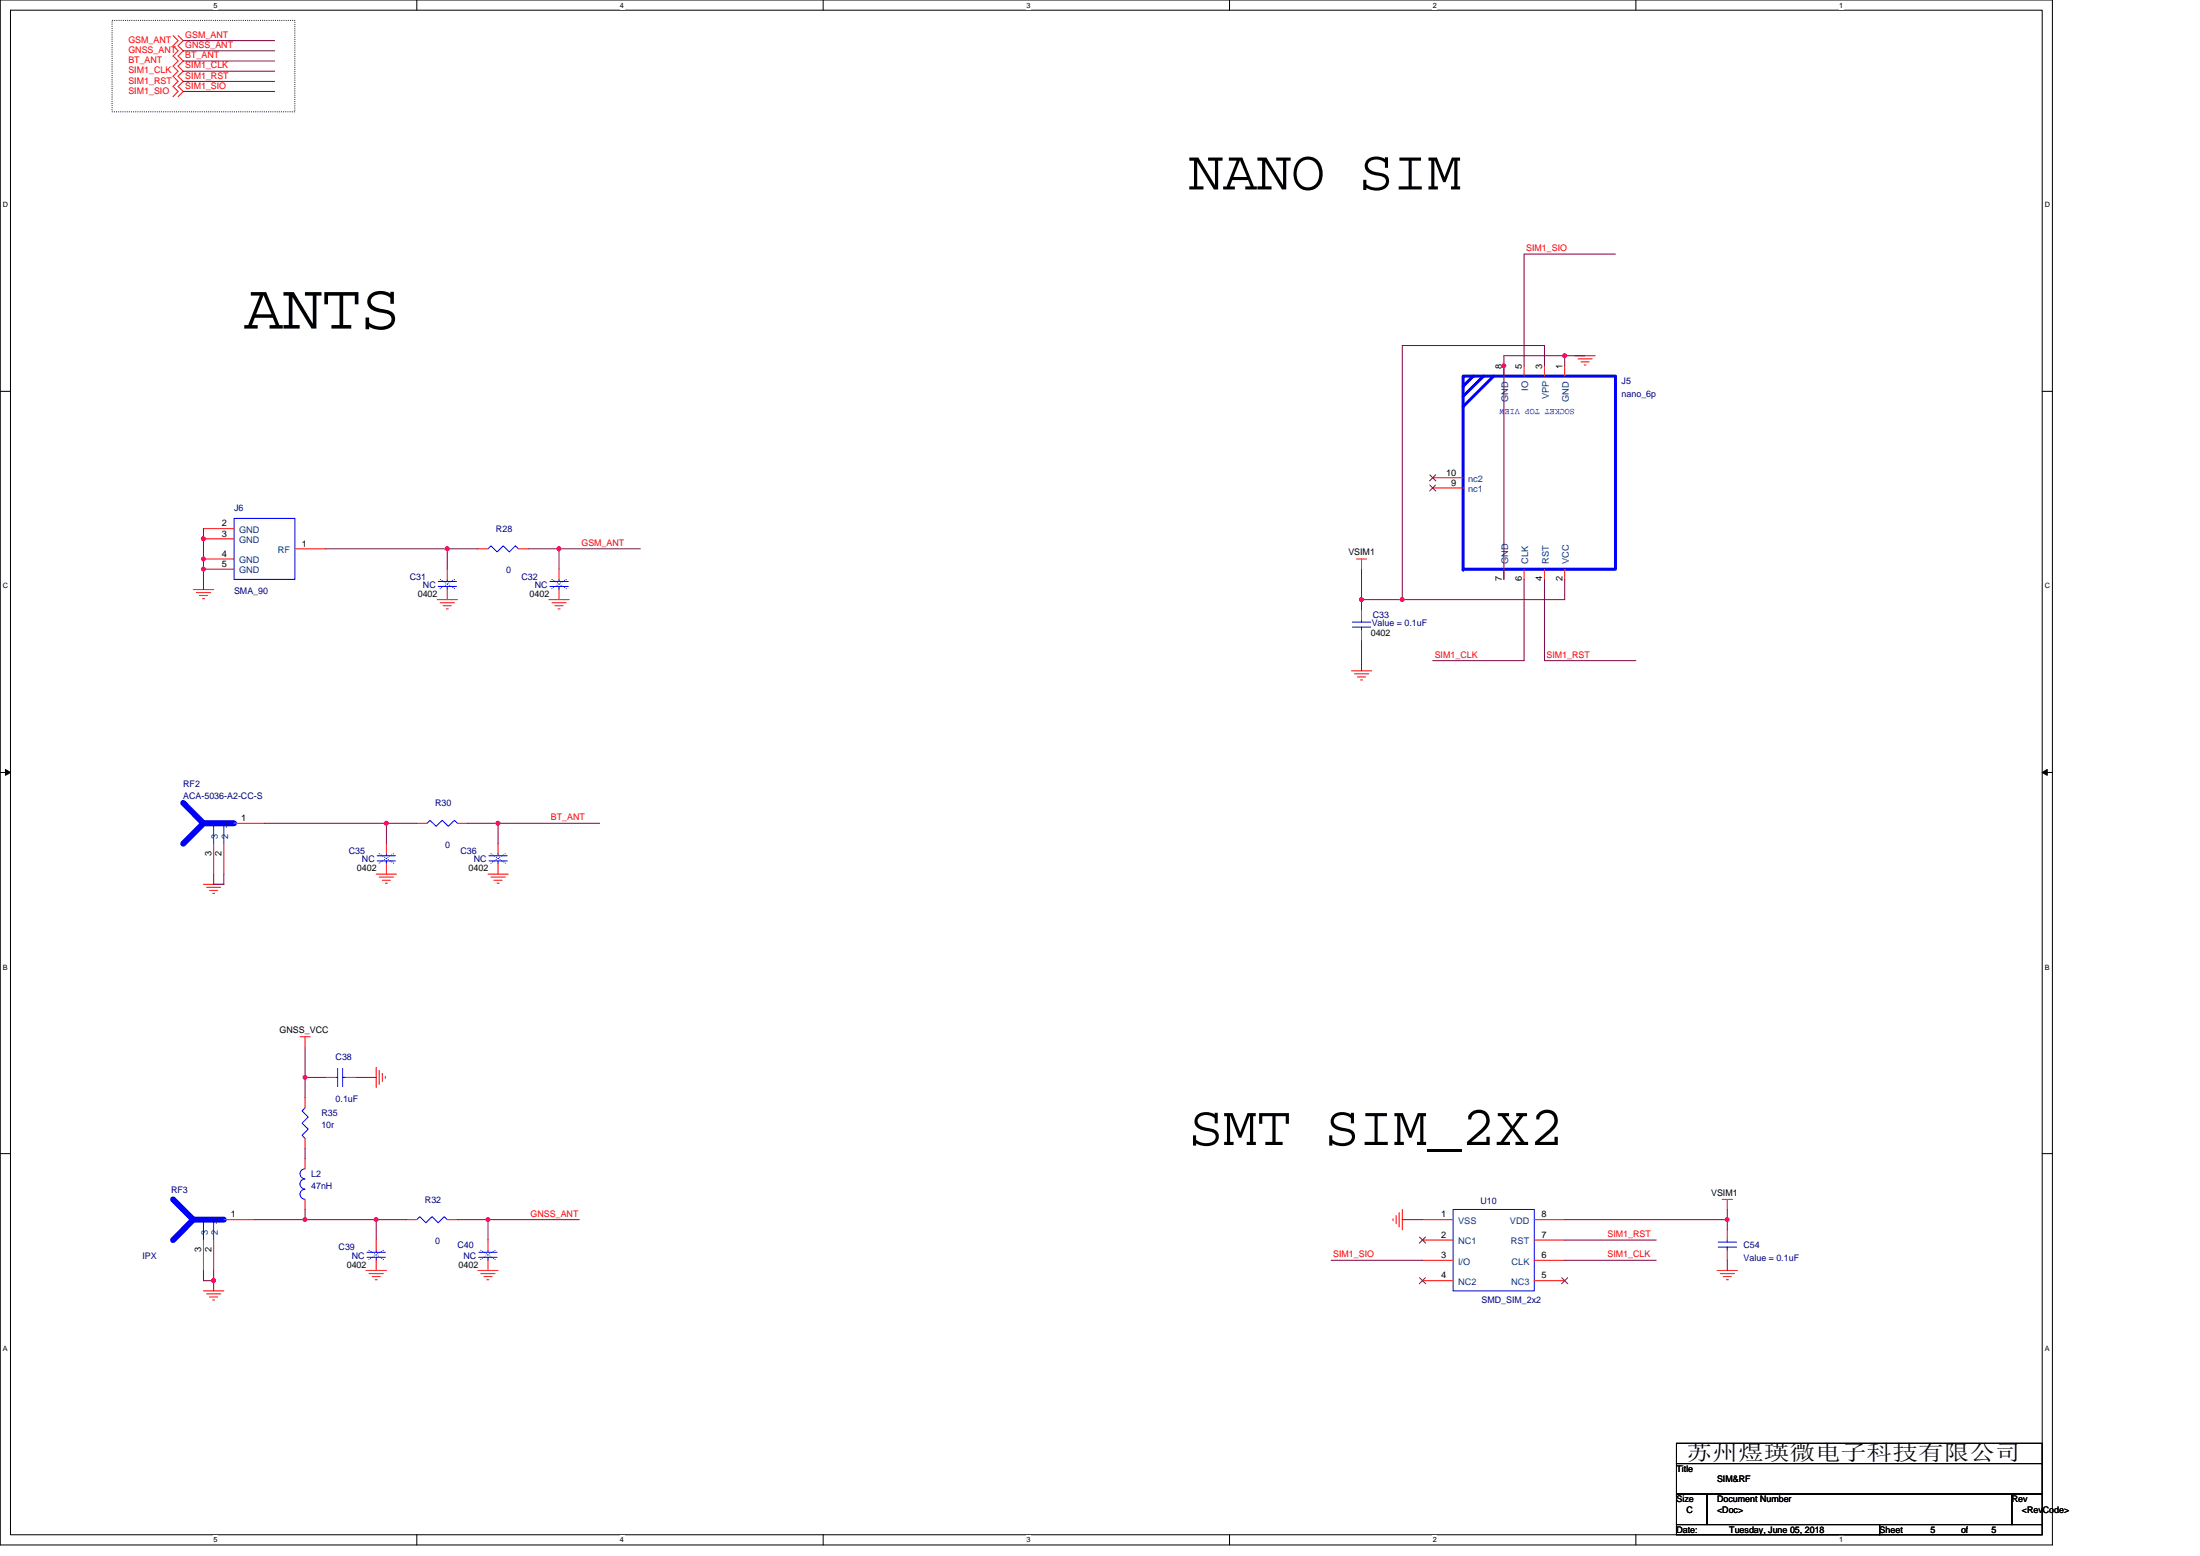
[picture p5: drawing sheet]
<svg xmlns="http://www.w3.org/2000/svg" width="297mm" height="210mm" viewBox="0 0 297 210" stroke-linecap="round" stroke-linejoin="round" font-family="sans-serif">
<path d="M0 0h277.1v208.5h-277.1zM1.4 1.4h274.3v205.7h-274.3z" fill="none" stroke="#000" stroke-width=".14"/>
<g fill="#fff">
<path d="M28.8 .1h.6v1.1h-.6z"/>
<path d="M28.8 207.3h.6v1.1h-.6z"/>
</g>
<path d="M56.3 0v1.4M56.3 207.1v1.4" fill="none" stroke="#000" stroke-width=".14"/>
<g fill="#fff">
<path d="M83.7 .1h.6v1.1h-.6z"/>
<path d="M83.7 207.3h.6v1.1h-.6z"/>
</g>
<path d="M111.1 0v1.4M111.1 207.1v1.4" fill="none" stroke="#000" stroke-width=".14"/>
<g fill="#fff">
<path d="M138.6 .1h.5v1.1h-.5z"/>
<path d="M138.6 207.3h.5v1.1h-.5z"/>
</g>
<path d="M166 0v1.4M166 207.1v1.4" fill="none" stroke="#000" stroke-width=".14"/>
<g fill="#fff">
<path d="M193.4 .1h.6v1.1h-.6z"/>
<path d="M193.4 207.3h.6v1.1h-.6z"/>
</g>
<path d="M220.9 0v1.4M220.9 207.1v1.4" fill="none" stroke="#000" stroke-width=".14"/>
<g fill="#fff">
<path d="M248.3 .1h.6v1.1h-.6z"/>
<path d="M248.3 207.3h.6v1.1h-.6z"/>
<path d="M.4 27.1h.7v1.1h-.7z"/>
<path d="M276.1 27.1h.7v1.1h-.7z"/>
<path d="M.4 78.5h.7v1.1h-.7z"/>
<path d="M276.1 78.5h.7v1.1h-.7z"/>
</g>
<path d="M0 52.8h1.4M275.7 52.8h1.4" fill="none" stroke="#000" stroke-width=".14"/>
<g fill="#fff">
<path d="M.4 130h.7v1.1h-.7z"/>
<path d="M276.1 130h.7v1.1h-.7z"/>
</g>
<path d="M0 104.2h1.4M275.7 104.2h1.4" fill="none" stroke="#000" stroke-width=".14"/>
<path d="M.7 103.8l.7 .4-.7 .4zM275.7 104.2l.7-.4v.8z" fill="#000" stroke="#000" stroke-width=".14"/>
<g fill="#fff">
<path d="M.4 181.4h.7v1.1h-.7z"/>
<path d="M276.1 181.4h.7v1.1h-.7z"/>
</g>
<path d="M0 155.7h1.4M275.7 155.7h1.4M226.4 194.8h49.3v2.7h-49.3zM226.4 197.5h49.3v4.1h-49.3zM226.4 201.6h4.1v4.1h-4.1zM226.4 205.7h27.4v1.4h-27.4zM230.5 201.6h41.1v4.1h-41.1zM253.8 205.7h21.9v1.4h-21.9zM271.6 201.6h4.1v4.1h-4.1z" fill="none" stroke="#000" stroke-width=".14"/>
<path d="M15.1 2.8h24.7v12.3h-24.7z" fill="none" stroke="#000" stroke-width=".14" stroke-dasharray="0 .3"/>
<g fill="none" stroke="#f00" stroke-width=".14">
<path d="M23.4 4.8l.6 .7-.6 .7 .6 .7-.6 .7 .6 .6-.6 .7 .6 .7-.6 .7 .6 .7-.6 .7 .6 .6-.6 .7M24 4.8l.7 .7-.7 .7 .7 .7-.7 .7 .7 .6-.7 .7 .7 .7-.7 .7 .7 .7-.7 .7 .7 .6-.7 .7M212.6 48h2.8M213.1 48.4h1.9M213.5 48.8h1.1M213.9 49.3h.2M26.1 79.6h2.7M26.5 80h1.9M183.2 75.4h1.3M183.8 75.4v1.4M26.9 80.4h1.1M27.3 80.8h.3"/>
<path d="M59 80.9h2.8M59.4 81.3h2M59.8 81.7h1.1M60.3 82.2h.2M74.1 80.9h2.8M74.5 81.3h2M74.9 81.7h1.1M75.4 82.2h.2M182.5 90.5h2.7M182.9 90.9h1.9M183.3 91.4h1.1M183.7 91.8h.3"/>
<path d="M27.5 119.3h2.7M27.9 119.7h1.9M50.8 118h2.7M51.2 118.4h1.9M51.6 118.8h1.1M52 119.2h.3M65.9 118h2.7M66.3 118.4h1.9M66.7 118.8h1.1M67.1 119.2h.3M28.3 120.2h1.1M28.7 120.6h.3"/>
<path d="M40.5 139.9h1.4M41.2 139.9v1.4M43.9 145.4h1.4M46.7 145.4h1.3M50.8 144v2.8M51.2 144.4v1.9M51.6 144.8v1.1M52 145.3v.2M27.5 174.2h2.7M27.9 174.6h1.9M28.3 175h1.1M28.7 175.4h.3"/>
<path d="M49.4 171.5h2.8M49.8 171.9h1.9M50.2 172.3h1.1M50.6 172.7h.3M64.5 171.4h2.7M64.9 171.9h1.9M65.3 172.3h1.1M65.7 172.7h.3M188.1 164.5v.2M188.5 164v1.1M188.9 163.6v2M189.3 163.2v2.8"/>
<path d="M231.8 171.4h2.8M232.3 171.9h1.9M232.5 161.9h1.4M232.7 172.3h1.1M233.1 172.7h.3M233.2 161.9v1.3"/>
</g>
<path d="M45.3 145.4h.3M45.6 144.2v2.4M46.3 145.4h.4M46.3 144.2v2.4" fill="none" stroke="#00f" stroke-width=".14"/>
<path d="M199 56.3h16.4v19.1h-16.4z" fill="#fff"/>
<path d="M197.5 50.8h20.6v26h-20.6zM198.9 50.8l-1.4 1.3M200.3 50.8l-2.8 2.7M201.7 50.8l-4.2 4.1" fill="none" stroke="#00f" stroke-width=".4"/>
<circle cx="197.5" cy="76.8" r=".2" fill="#00f"/>
<g fill="none" stroke="#f00" stroke-width=".14">
<path d="M203 49.4v1.4M205.8 49.4v1.4M208.5 49.4v1.4M211.3 49.4v1.4M27.5 71.3h4.1M27.5 72.7h4.1M27.5 75.4h4.1M27.5 76.8h4.1M39.8 74.1h4.1M60.4 76.8v1.4M60.4 79.6v1.3M64.5 74.1h1.4"/>
<path d="M70 74.1h1.4M75.5 76.8v1.4M75.5 79.6v1.3M193.4 65.8h4.1M193.4 64.5h4.1M203 76.8v1.4M205.8 76.8v1.4M208.5 76.8v1.4M211.3 76.8v1.4M183.8 82.3v1.4M183.8 85v1.4M28.8 113.9v4.1"/>
<path d="M30.2 113.9v4.1M31.6 111.1h4.1M52.2 113.9v1.3M52.2 116.6v1.4M56.3 111.1h1.4M61.8 111.1h1.3M67.2 113.9v1.3M67.2 116.6v1.4M41.2 156.4v1.3M41.2 148.1v1.4M41.2 153.6v1.4M27.5 167.3v4.1"/>
<path d="M28.8 167.3v4.1M30.2 164.6h4.1M41.2 161.9v1.3M50.8 167.3v1.4M50.8 170.1v1.4M54.9 164.6h1.4M60.4 164.6h1.4M65.9 167.3v1.4M65.9 170.1v1.4M192.1 164.6h4.1M192.1 167.3h4.1M192.1 170.1h4.1"/>
<path d="M192.1 172.8h4.1M207.2 164.6h4.1M207.2 167.3h4.1M207.2 170.1h4.1M207.2 172.8h4.1M233.2 166v1.3M233.2 168.7v1.4"/>
</g>
<path d="M193 65.4l.9 .9M193 64.1l.9 .8M193.8 65.4l-.8 .9M193.8 64.1l-.8 .8M191.7 166.9l.8 .9M191.7 172.4l.8 .8M192.5 166.9l-.9 .9M192.5 172.4l-.9 .8M210.9 172.4l.8 .8M211.7 172.4l-.9 .8" fill="none" stroke="#804000" stroke-width=".14"/>
<path d="M24.7 108.4l2.8 2.7-2.8 2.8M27.5 111.1h4.1M23.4 161.9l2.7 2.7-2.7 2.7M26.1 164.6h4.1" fill="none" stroke="#00f" stroke-width=".8"/>
<g fill="none" stroke="#00f" stroke-width=".14">
<path d="M31.6 70h8.2v8.2h-8.2zM59.2 79.1h2.4M59.2 78.5h2.4M60.4 78.2v.3M60.4 79.1v.5M65.9 74.1l.4-.4 .8 .8 .8-.8 .9 .8 .8-.8 .4 .4M74.2 79.1h2.5M74.2 78.5h2.5M75.5 78.2v.3M75.5 79.1v.5M182.6 84.6h2.5M182.6 83.9h2.5"/>
<path d="M183.8 83.7v.2M183.8 84.6v.4M28.8 111.1v2.8M30.2 111.1v2.8M50.9 116.2h2.5M50.9 115.5h2.5M52.2 115.2v.3M52.2 116.2v.4M57.7 111.1l.4-.4 .8 .8 .8-.8 .8 .8 .9-.8 .4 .4M66 116.2h2.5M66 115.5h2.5M67.2 115.2v.3"/>
<path d="M67.2 116.2v.4M41.2 159.1a.68 .68 0 0 0-.7 .7 .68 .68 0 0 0 .7 .7M41.2 157.7a.68 .68 0 0 0-.7 .7 .68 .68 0 0 0 .7 .7M41.2 149.5l-.4 .4 .8 .8-.8 .9 .8 .8-.8 .8 .4 .4M27.5 164.6v2.7M28.8 164.6v2.7M41.2 160.5a.68 .68 0 0 0-.7 .7 .68 .68 0 0 0 .7 .6M49.5 169.7h2.5M49.5 169h2.5M50.8 168.7v.3M50.8 169.7v.4M56.3 164.6l.4-.4 .8 .8 .8-.8 .9 .8 .8-.8 .4 .4"/>
<path d="M64.6 169.7h2.5M64.6 169h2.5M65.9 168.7v.3M65.9 169.7v.4M196.2 163.2h11v11h-11zM232 168.3h2.5M232 167.6h2.5M233.2 167.3v.3M233.2 168.3v.4"/>
</g>
<g fill="none" stroke="#00f" stroke-width=".14" stroke-dasharray="0 .3">
<path d="M59.4 79.4h.1M59.4 78.2l2 1.2M61.4 78.2l-2 1.2M61.4 79.4h.1M74.5 79.4h.1M74.5 78.2l2 1.2M76.5 78.2l-2 1.2M76.5 79.4h.1M51.2 116.5h.1M51.2 115.2l1.9 1.3M53.1 115.2l-1.9 1.3M53.1 116.5h.1"/>
<path d="M66.3 116.5h.1M66.3 115.2l1.9 1.3M68.2 115.2l-1.9 1.3M68.2 116.5h.1M49.8 169.9h.1M49.8 168.7l1.9 1.2M51.7 168.7l-1.9 1.2M51.7 169.9h.1M64.9 169.9h.1M64.9 168.7l1.9 1.2M66.8 168.7l-1.9 1.2M66.8 169.9h.1"/>
</g>
<g fill="none" stroke="#800040" stroke-width=".14">
<path d="M24.7 5.5h12.4M24.7 6.9h12.4M24.7 8.2h12.4M24.7 9.6h12.4M24.7 11h12.4M24.7 12.3h12.4M218.1 34.3h-12.3v15.1M208.5 49.4v-2.8h-19.2v34.3M211.3 48h2.7M211.3 48h-8.3v30.2M211.3 48v1.4M27.5 71.3v8.3"/>
<path d="M43.9 74.1h16.5M60.4 74.1h4.1M60.4 74.1v2.7M71.4 74.1h4.1M75.5 74.1v2.7M75.5 74.1h11M183.8 76.8v4.1M205.8 78.2v11h-12.4M208.5 78.2v11h12.4M211.3 78.2v2.7h-22M183.8 80.9v1.4M183.8 80.9h5.5"/>
<path d="M183.8 86.4v4.1M28.8 118v1.3h1.4v-1.3M35.7 111.1h16.5M52.2 111.1h4.1M52.2 111.1v2.8M63.1 111.1h4.1M67.2 111.1v2.8M67.2 111.1h13.8M41.2 141.3v6.8M41.2 145.4h2.7M41.2 155v1.4M48 145.4h2.8"/>
<path d="M27.5 171.4v1.4h1.3M28.8 171.4v1.4M28.8 172.8v1.4M34.3 164.6h6.9M41.2 164.6h9.6M41.2 163.2v1.4M50.8 164.6h4.1M50.8 164.6v2.7M61.8 164.6h4.1v2.7M65.9 164.6h12.3M179.7 170.1h12.4M189.3 164.6h2.8"/>
<path d="M211.3 170.1h12.3M211.3 164.6h21.9M211.3 167.3h12.3M233.2 170.1v1.3M233.2 164.6v1.4M233.2 163.2v1.4"/>
</g>
<g fill="#f0f" stroke="#f0f" stroke-width=".14">
<circle cx="41.2" cy="164.6" r=".27"/>
<circle cx="60.4" cy="74" r=".27"/>
<circle cx="50.8" cy="164.6" r=".27"/>
<circle cx="65.9" cy="164.6" r=".27"/>
<circle cx="28.8" cy="172.8" r=".27"/>
<circle cx="75.5" cy="74" r=".27"/>
<circle cx="52.2" cy="111.1" r=".27"/>
<circle cx="67.2" cy="111.1" r=".27"/>
<circle cx="211.2" cy="48" r=".27"/>
<circle cx="189.3" cy="80.9" r=".27"/>
<circle cx="183.8" cy="80.9" r=".27"/>
<circle cx="41.2" cy="145.4" r=".27"/>
<circle cx="203" cy="49.4" r=".27"/>
<circle cx="27.5" cy="75.4" r=".27"/>
<circle cx="27.5" cy="72.7" r=".27"/>
<circle cx="27.5" cy="76.8" r=".27"/>
<circle cx="233.2" cy="164.6" r=".27"/>
</g>
<text font-size="8.8" x="33" y="44.3">ANTS</text>
<g font-size="7.7">
<text x="160.5" y="25.6">NANO SIM</text>
<text x="160.5" y="154.5">SMT SIM_2X2</text>
</g>
<text font-size="2.9" x="227.7" y="197.1">苏州煜瑛微电子科技有限公司</text>
<g font-size="1.2" fill="#f00">
<text x="17.3" y="5.8">GSM_ANT</text>
<text x="25" y="5.1">GSM_ANT</text>
<text x="17.3" y="7.2">GNSS_ANT</text>
<text x="17.3" y="8.5">BT_ANT</text>
<text x="17.3" y="9.9">SIM1_CLK</text>
<text x="17.3" y="11.3">SIM1_RST</text>
<text x="25" y="6.5">GNSS_ANT</text>
<text x="25" y="7.9">BT_ANT</text>
<text x="25" y="9.2">SIM1_CLK</text>
<text x="25" y="10.6">SIM1_RST</text>
<text x="25" y="12">SIM1_SIO</text>
<text x="17.3" y="12.7">SIM1_SIO</text>
<text x="206.1" y="33.9">SIM1_SIO</text>
<text x="78.5" y="73.7">GSM_ANT</text>
<text x="193.7" y="88.8">SIM1_CLK</text>
<text x="208.8" y="88.8">SIM1_RST</text>
<text x="74.4" y="110.7">BT_ANT</text>
<text x="71.6" y="164.2">GNSS_ANT</text>
<text x="217" y="167">SIM1_RST</text>
<text x="180" y="169.7">SIM1_SIO</text>
<text x="217" y="169.7">SIM1_CLK</text>
</g>
<g font-size="1.2">
<text x="202.8" y="49.8" transform="rotate(-90 202.8 49.8)">8</text>
<text x="205.5" y="49.8" transform="rotate(-90 205.5 49.8)">5</text>
<text x="208.2" y="49.8" transform="rotate(-90 208.2 49.8)">3</text>
<text x="211" y="49.8" transform="rotate(-90 211 49.8)">1</text>
<text x="195.2" y="64.2">10</text>
<text x="195.9" y="65.6">9</text>
<text x="30" y="71">2</text>
<text x="30" y="72.4">3</text>
<text x="30" y="75.1">4</text>
<text x="30" y="76.5">5</text>
<text x="40.8" y="73.8">1</text>
<text x="182.1" y="74.9">VSIM1</text>
<text x="56.4" y="80.5">0402</text>
<text x="71.5" y="80.5">0402</text>
<text x="202.8" y="78.5" transform="rotate(-90 202.8 78.5)">7</text>
<text x="205.5" y="78.5" transform="rotate(-90 205.5 78.5)">6</text>
<text x="208.2" y="78.5" transform="rotate(-90 208.2 78.5)">4</text>
<text x="211" y="78.5" transform="rotate(-90 211 78.5)">2</text>
<text x="185.1" y="85.9">0402</text>
<text x="32.6" y="110.8">1</text>
<text x="28.6" y="115.5" transform="rotate(-90 28.6 115.5)">3</text>
<text x="29.9" y="115.5" transform="rotate(-90 29.9 115.5)">2</text>
<text x="48.2" y="117.6">0402</text>
<text x="63.3" y="117.6">0402</text>
<text x="37.8" y="139.4">GNSS_VCC</text>
<text x="231" y="161.3">VSIM1</text>
<text x="31.2" y="164.3">1</text>
<text x="194.6" y="164.3">1</text>
<text x="194.6" y="167">2</text>
<text x="208.1" y="167">7</text>
<text x="208.1" y="164.3">8</text>
<text x="27.2" y="169" transform="rotate(-90 27.2 169)">3</text>
<text x="28.6" y="169" transform="rotate(-90 28.6 169)">2</text>
<text x="46.8" y="171.1">0402</text>
<text x="61.9" y="171.1">0402</text>
<text x="194.6" y="169.8">3</text>
<text x="194.6" y="172.5">4</text>
<text x="208.1" y="172.5">5</text>
<text x="208.1" y="169.8">6</text>
<text x="226.4" y="198.6">Title</text>
<text x="226.4" y="202.8">Size</text>
<text x="231.8" y="202.8">Document Number</text>
<text x="231.8" y="200">SIM&amp;RF</text>
<text x="271.6" y="202.8">Rev</text>
<text x="226.4" y="206.9">Date:</text>
<text x="227.7" y="204.1">C</text>
<text x="231.8" y="204.1">&lt;Doc&gt;</text>
<text x="233.5" y="206.9">Tuesday, June 05, 2018</text>
<text x="253.8" y="206.9">Sheet</text>
<text x="260.6" y="206.9">5</text>
<text x="264.8" y="206.9">of</text>
<text x="268.9" y="206.9">5</text>
<text x="273" y="204.1">&lt;RevCode&gt;</text>
</g>
<g font-size="1.2" fill="#004080">
<text x="206.4" y="52.7" transform="rotate(-90 206.4 52.7)">IO</text>
<text x="209.1" y="53.9" transform="rotate(-90 209.1 53.9)">VPP</text>
<text x="203.6" y="54.2" transform="rotate(-90 203.6 54.2)">GND</text>
<text x="211.8" y="54.2" transform="rotate(-90 211.8 54.2)">GND</text>
<text x="198.2" y="65">nc2</text>
<text x="32.3" y="71.9">GND</text>
<text x="198.2" y="66.4">nc1</text>
<text x="32.3" y="73.3">GND</text>
<text x="32.3" y="76">GND</text>
<text x="32.3" y="77.4">GND</text>
<text x="37.5" y="74.6">RF</text>
<text x="203.6" y="76.1" transform="rotate(-90 203.6 76.1)">GND</text>
<text x="206.4" y="76.1" transform="rotate(-90 206.4 76.1)">CLK</text>
<text x="209.1" y="76.1" transform="rotate(-90 209.1 76.1)">RST</text>
<text x="211.8" y="76.1" transform="rotate(-90 211.8 76.1)">VCC</text>
<text x="29.4" y="113.2" transform="rotate(-90 29.4 113.2)">3</text>
<text x="30.2" y="111.7">1</text>
<text x="30.8" y="113.2" transform="rotate(-90 30.8 113.2)">2</text>
<text x="28" y="166.7" transform="rotate(-90 28 166.7)">3</text>
<text x="28.9" y="165.2">1</text>
<text x="29.4" y="166.7" transform="rotate(-90 29.4 166.7)">2</text>
<text x="196.9" y="165.2">VSS</text>
<text x="196.9" y="167.9">NC1</text>
<text x="203.9" y="165.2">VDD</text>
<text x="204" y="167.9">RST</text>
<text x="196.9" y="170.6">I/O</text>
<text x="196.9" y="173.4">NC2</text>
<text x="204" y="173.4">NC3</text>
<text x="204.1" y="170.6">CLK</text>
</g>
<g font-size="1.2" fill="#000080">
<text x="218.9" y="51.9">J5</text>
<text x="218.9" y="53.5">nano_6p</text>
<text x="31.6" y="69">J6</text>
<text x="67" y="71.8">R28</text>
<text x="68.3" y="77.4">0</text>
<text x="31.6" y="80.1">SMA_90</text>
<text x="55.3" y="78.2">C31</text>
<text x="57.1" y="79.3">NC</text>
<text x="70.4" y="78.2">C32</text>
<text x="72.2" y="79.3">NC</text>
<text x="185.4" y="83.4">C33</text>
<text x="185.2" y="84.5">Value = 0.1uF</text>
<text x="24.7" y="106.2">RF2</text>
<text x="24.7" y="107.8">ACA-5036-A2-CC-S</text>
<text x="58.8" y="108.8">R30</text>
<text x="47.1" y="115.3">C35</text>
<text x="48.9" y="116.3">NC</text>
<text x="60.1" y="114.4">0</text>
<text x="62.2" y="115.3">C36</text>
<text x="64" y="116.3">NC</text>
<text x="45.3" y="143.1">C38</text>
<text x="45.3" y="148.7">0.1uF</text>
<text x="43.4" y="150.6">R35</text>
<text x="43.4" y="152.3">10r</text>
<text x="23.1" y="161.1">RF3</text>
<text x="42" y="158.9">L2</text>
<text x="42" y="160.5">47nH</text>
<text x="57.4" y="162.3">R32</text>
<text x="58.8" y="167.9">0</text>
<text x="199.9" y="162.4">U10</text>
<text x="19.2" y="169.8">IPX</text>
<text x="45.7" y="168.7">C39</text>
<text x="47.5" y="169.8">NC</text>
<text x="61.8" y="168.5">C40</text>
<text x="62.6" y="169.8">NC</text>
<text x="235.4" y="168.5">C54</text>
<text x="235.4" y="170.1">Value = 0.1uF</text>
<text x="200" y="175.9">SMD_SIM_2x2</text>
</g>
<text font-size="1.2" fill="#00f" x="212.6" y="55.2" transform="rotate(180 212.6 55.2)">SOCKET TOP VIEW</text>
<g font-size="1">
<text x="28.8" y="1">5</text>
<text x="83.7" y="1">4</text>
<text x="138.6" y="1">3</text>
<text x="193.4" y="1">2</text>
<text x="248.3" y="1">1</text>
<text x=".4" y="28">D</text>
<text x="276.1" y="28">D</text>
<text x=".4" y="79.4">C</text>
<text x="276.1" y="79.4">C</text>
<text x=".4" y="130.9">B</text>
<text x="276.1" y="130.9">B</text>
<text x=".4" y="182.3">A</text>
<text x="276.1" y="182.3">A</text>
<text x="28.8" y="208.2">5</text>
<text x="83.7" y="208.2">4</text>
<text x="138.6" y="208.2">3</text>
<text x="193.4" y="208.2">2</text>
<text x="248.3" y="208.2">1</text>
</g>
</svg>
